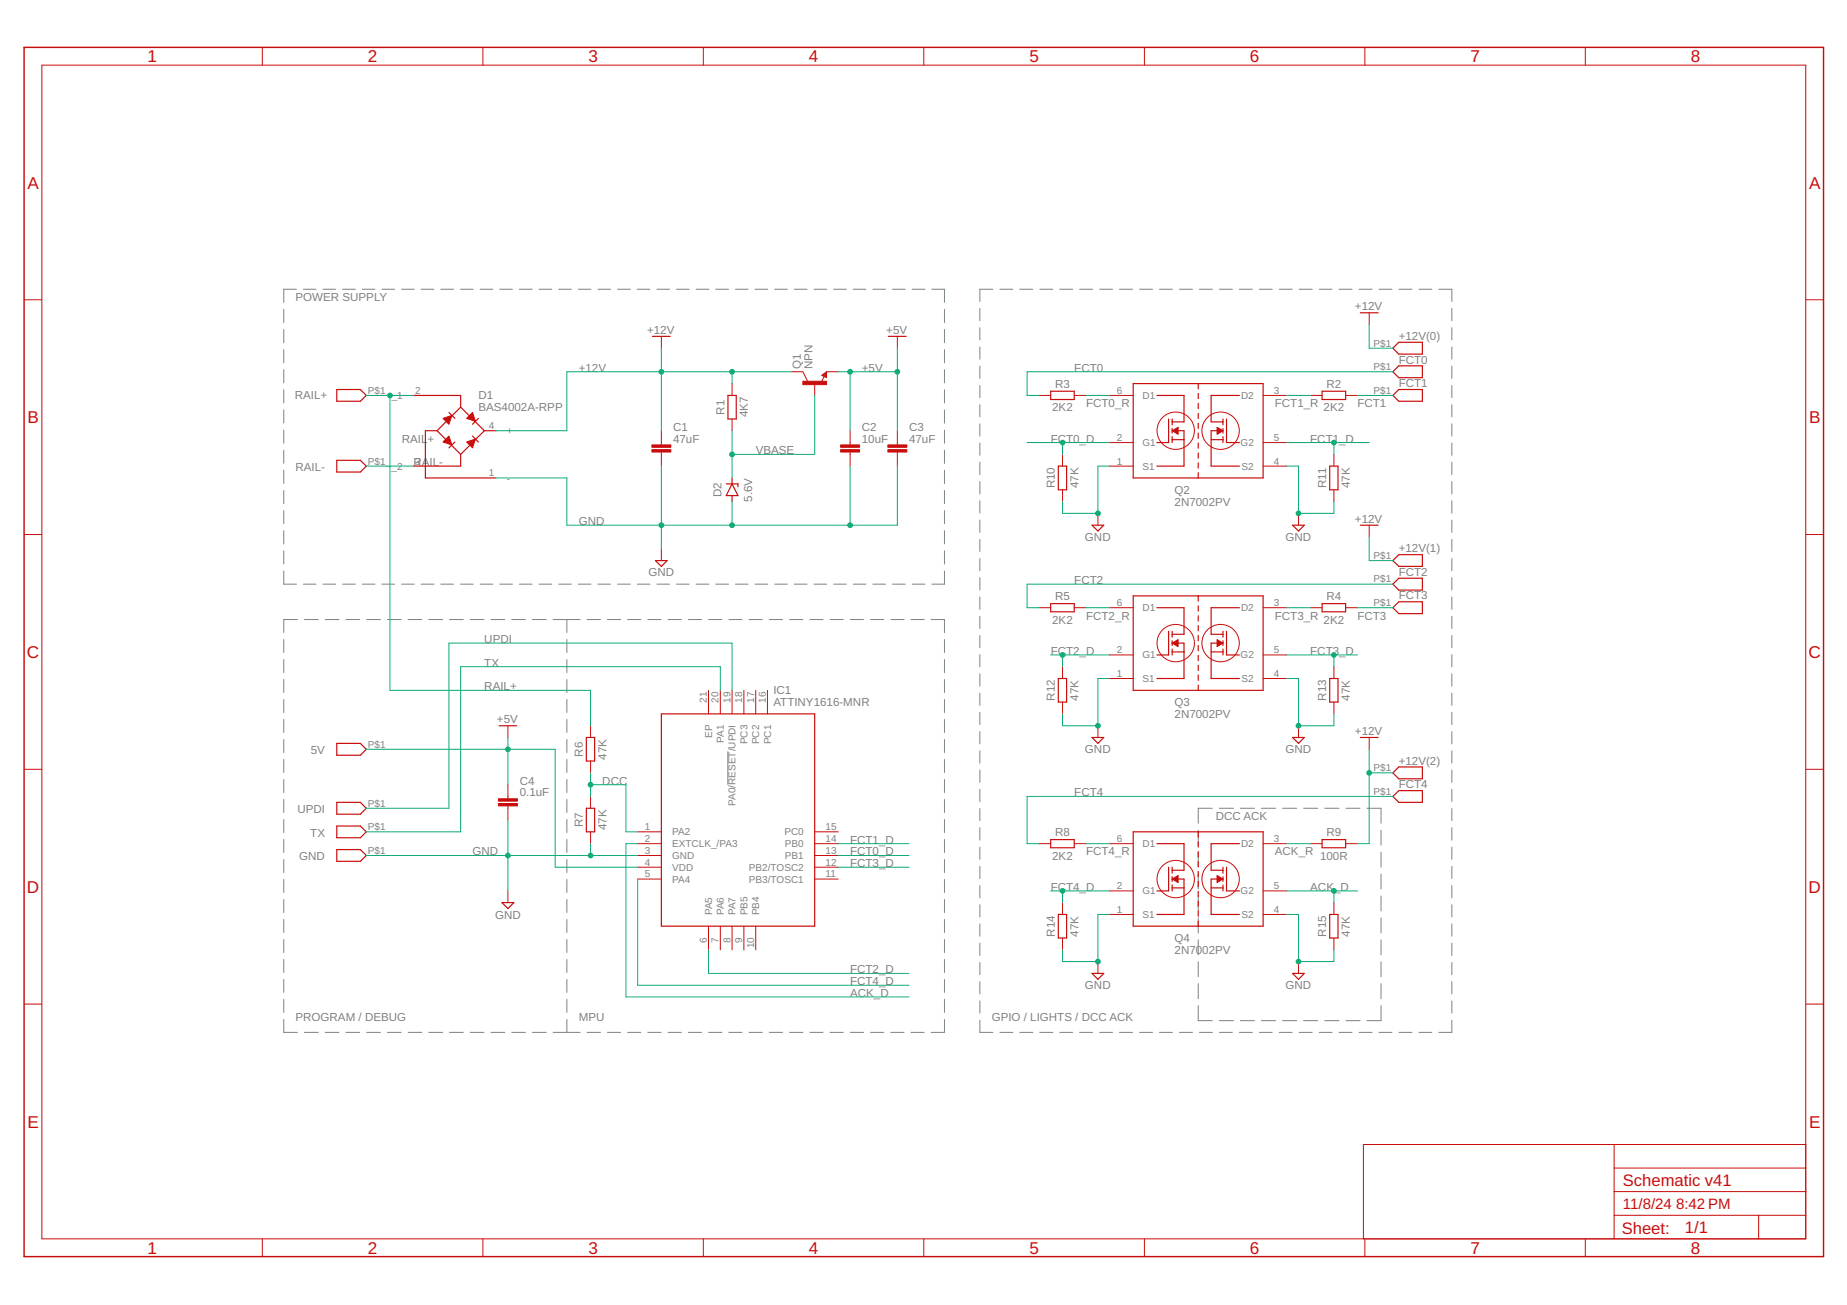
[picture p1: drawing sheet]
<svg xmlns="http://www.w3.org/2000/svg" width="297mm" height="210mm" viewBox="0 0 297 210" stroke-linecap="round" stroke-linejoin="round" font-family="sans-serif">
<g fill="none" stroke="#808080" stroke-width=".16">
<path d="M45.6 49.8v2.1M45.6 53v2.1M45.6 56.2v2.2M45.6 59.5v2.1M47.7 46.5h-2.1v2.1M48.8 46.5h2M51.9 46.5h2.1M55.1 46.5h2M58.3 46.5h2M61.4 46.5h2.1M64.6 46.5h2M67.7 46.5h2.1"/>
<path d="M70.9 46.5h2M74.1 46.5h2M77.2 46.5h2M80.4 46.5h2M83.5 46.5h2.1M86.7 46.5h2M89.9 46.5h2M93 46.5h2M96.2 46.5h2M99.3 46.5h2.1M102.5 46.5h2M105.6 46.5h2.1"/>
<path d="M108.8 46.5h2M112 46.5h2M115.1 46.5h2.1M118.3 46.5h2M121.4 46.5h2.1M124.6 46.5h2M127.7 46.5h2.1M130.9 46.5h2M134.1 46.5h2M137.2 46.5h2.1M140.4 46.5h2M143.5 46.5h2.1"/>
<path d="M146.7 46.5h2M149.9 46.5h2v2.1M151.9 49.8v2.1M151.9 53v2.1M151.9 56.2v2.2M151.9 59.5v2.1M157.6 49.6v2M157.6 52.7v2M157.6 55.8v2M157.6 58.9v2M159.7 46.5h-2.1v2M160.8 46.5h2.1"/>
<path d="M164 46.5h2.1M167.2 46.5h2.1M170.4 46.5h2.1M173.6 46.5h2.1M176.8 46.5h2.1M180 46.5h2.1M183.3 46.5h2.1M186.5 46.5h2.1M189.7 46.5h2.1M192.9 46.5h2.1M196.1 46.5h2.1M199.3 46.5h2.1"/>
<path d="M202.5 46.5h2.1M205.7 46.5h2.1M208.9 46.5h2.1M212.2 46.5h2M215.3 46.5h2.1M218.6 46.5h2.1M221.8 46.5h2.1M225 46.5h2.1M228.2 46.5h2.1M231.4 46.5h2.1v2M233.5 49.6v2M233.5 52.7v2"/>
<path d="M233.5 55.8v2M233.5 58.9v2M45.6 62.7v2.1M45.6 65.9v2.2M45.6 69.2v2.1M45.6 72.4v2.1M45.6 75.6v2.2M45.6 78.9v2.1M151.9 62.7v2.1M151.9 65.9v2.2M151.9 69.2v2.1M151.9 72.4v2.1"/>
<path d="M151.9 75.6v2.2M151.9 78.9v2.1M157.6 62v2M157.6 65.1v2M157.6 68.2v1.9M157.6 71.3v1.9M157.6 74.4v1.9M157.6 77.4v2M233.5 62v2M233.5 65.1v2M233.5 68.2v1.9M233.5 71.3v1.9"/>
<path d="M233.5 74.4v1.9M233.5 77.4v2M45.6 82.1v2.1M45.6 85.4v2.1M45.6 88.6v2.1M45.6 91.8v2.2h2.1M47.8 99.7h-2.2v2M48.8 94h2M49 99.7h2.2M51.9 94h2.1M52.3 99.7h2.2M55.1 94h2"/>
<path d="M55.6 99.7h2.2M58.3 94h2M59 99.7h2.2M61.4 94h2.1M62.3 99.7h2.2M64.6 94h2M65.6 99.7h2.2M67.7 94h2.1M69 99.7h2.2M70.9 94h2M72.3 99.7h2.2M74.1 94h2"/>
<path d="M75.6 99.7h2.2M77.2 94h2M79 99.7h2.2M80.4 94h2M82.3 99.7h2.2M83.5 94h2.1M85.6 99.7h2.2M86.7 94h2M89 99.7h4.3M89.9 94h2M91.2 99.7v2M93 94h2"/>
<path d="M94.4 99.7h2.2M96.2 94h2M97.7 99.7h2.1M99.3 94h2.1M100.9 99.7h2.2M102.5 94h2M104.2 99.7h2.1M105.6 94h2.1M107.4 99.7h2.2M108.8 94h2M110.7 99.7h2.1M112 94h2"/>
<path d="M114 99.7h2.1M115.1 94h2.1M117.2 99.7h2.1M118.3 94h2M120.5 99.7h2.1M121.4 94h2.1M123.7 99.7h2.2M124.6 94h2M127 99.7h2.1M127.7 94h2.1M130.2 99.7h2.2M130.9 94h2"/>
<path d="M133.5 99.7h2.1M134.1 94h2M136.7 99.7h2.2M137.2 94h2.1M140 99.7h2.1M140.4 94h2M143.3 99.7h2.1M143.5 94h2.1M146.5 99.7h2.1M146.7 94h2M149.8 99.7h2.1v2M151.9 82.1v2.1"/>
<path d="M151.9 85.4v2.1M151.9 88.6v2.1M151.9 91.8v2.2h-2M157.6 80.6v1.9M157.6 83.7v1.9M157.6 86.7v2M157.6 89.8v2M157.6 92.9v2M157.6 96v2M157.6 99.1v2M233.5 80.6v1.9M233.5 83.7v1.9"/>
<path d="M233.5 86.7v2M233.5 89.8v2M233.5 92.9v2M233.5 96v2M233.5 99.1v2M45.6 102.9v2.1M45.6 106.1v2.1M45.6 109.3v2.1M45.6 112.5v2.1M45.6 115.7v2.1M45.6 118.9v2.1M91.2 102.9v2.1"/>
<path d="M91.2 106.1v2.1M91.2 109.3v2.1M91.2 112.5v2.1M91.2 115.7v2.1M91.2 118.9v2.1M151.9 102.9v2.1M151.9 106.1v2.1M151.9 109.3v2.1M151.9 112.5v2.1M151.9 115.7v2.1M151.9 118.9v2.1M157.6 102.2v2"/>
<path d="M157.6 105.3v2M157.6 108.4v2M157.6 111.5v2M157.6 114.6v2M157.6 117.7v2M233.5 102.2v2M233.5 105.3v2M233.5 108.4v2M233.5 111.5v2M233.5 114.6v2M233.5 117.7v2M45.6 122.2v2"/>
<path d="M45.6 125.4v2.1M45.6 128.6v2.1M45.6 131.8v2.1M45.6 135v2.1M45.6 138.2v2.1M91.2 122.2v2M91.2 125.4v2.1M91.2 128.6v2.1M91.2 131.8v2.1M91.2 135v2.1M91.2 138.2v2.1M117.1 120.9v5.3"/>
<path d="M151.9 122.2v2M151.9 125.4v2.1M151.9 128.6v2.1M151.9 131.8v2.1M151.9 135v2.1M151.9 138.2v2.1M157.6 120.8v1.9M157.6 123.9v1.9M157.6 127v1.9M157.6 130v2M157.6 133.1v2M157.6 136.2v2"/>
<path d="M157.6 139.3v2M192.7 133.5v2.4M192.7 137.1v2.4M195 130h-2.3v2.4M196.1 130h2.3M199.5 130h2.2M202.9 130h2.2M206.3 130h2.2M209.7 130h2.2M213 130h2.3M216.5 130h2.2M219.8 130h2.3v2.4"/>
<path d="M222.1 133.5v2.4M222.1 137.1v2.4M233.5 120.8v1.9M233.5 123.9v1.9M233.5 127v1.9M233.5 130v2M233.5 133.1v2M233.5 136.2v2M233.5 139.3v2M45.6 141.5v2.1M45.6 144.7v2.1M45.6 147.9v2.1"/>
<path d="M45.6 151.1v2.1M45.6 154.3v2.1M45.6 157.5v2.1M91.2 141.5v2.1M91.2 144.7v2.1M91.2 147.9v2.1M91.2 151.1v2.1M91.2 154.3v2.1M91.2 157.5v2.1M151.9 141.5v2.1M151.9 144.7v2.1M151.9 147.9v2.1"/>
<path d="M151.9 151.1v2.1M151.9 154.3v2.1M151.9 157.5v2.1M157.6 142.4v2M157.6 145.5v2M157.6 148.6v2M157.6 151.7v2M157.6 154.8v2M157.6 157.9v2M192.7 140.6v2.4M192.7 144.1v2.4M192.7 147.6v2.5"/>
<path d="M192.7 151.2v2.4M192.7 154.7v2.4M192.7 158.2v2.4M222.1 140.6v2.4M222.1 144.1v2.4M222.1 147.6v2.5M222.1 151.2v2.4M222.1 154.7v2.4M222.1 158.2v2.4M233.5 142.4v2M233.5 145.5v2M233.5 148.6v2"/>
<path d="M233.5 151.7v2M233.5 154.8v2M233.5 157.9v2M45.6 160.7v2.1M45.6 164v2.1h2.2M49 166.1h2.2M52.3 166.1h2.2M55.6 166.1h2.2M59 166.1h2.2M62.3 166.1h2.2M65.6 166.1h2.2M69 166.1h2.2"/>
<path d="M72.3 166.1h2.2M75.6 166.1h2.2M79 166.1h2.2M82.3 166.1h2.2M85.6 166.1h2.2M89 166.1h4.3M91.2 160.7v2.1M91.2 164v2.1M94.4 166.1h2.2M97.7 166.1h2.1M100.9 166.1h2.2M104.2 166.1h2.1"/>
<path d="M107.4 166.1h2.2M110.7 166.1h2.1M114 166.1h2.1M117.2 166.1h2.1M120.5 166.1h2.1M123.7 166.1h2.2M127 166.1h2.1M130.2 166.1h2.2M133.5 166.1h2.1M136.7 166.1h2.2M140 166.1h2.1M143.3 166.1h2.1"/>
<path d="M146.5 166.1h2.1M151.9 160.7v2.1M151.9 164v2.1h-2.1M157.6 164.1v2h2.1M157.6 161v2M160.8 166.1h2.1M164 166.1h2.1M167.2 166.1h2.1M170.4 166.1h2.1M173.6 166.1h2.1M176.8 166.1h2.1M180 166.1h2.1"/>
<path d="M183.3 166.1h2.1M186.5 166.1h2.1M189.7 166.1h2.1M192.7 161.8v2.4h2.3M192.9 166.1h2.1M196.1 164.2h2.3M196.1 166.1h2.1M199.3 166.1h2.1M199.5 164.2h2.2M202.5 166.1h2.1M202.9 164.2h2.2M205.7 166.1h2.1"/>
<path d="M206.3 164.2h2.2M208.9 166.1h2.1M209.7 164.2h2.2M212.2 166.1h2M213 164.2h2.3M215.3 166.1h2.1M216.5 164.2h2.2M218.6 166.1h2.1M221.8 166.1h2.1M222.1 161.8v2.4h-2.3M225 166.1h2.1M228.2 166.1h2.1"/>
<path d="M233.5 164.1v2h-2.1M233.5 161v2"/>
</g>
<g fill="#c90d0c" stroke="#c90d0c" stroke-width=".16">
<path d="M71.2 67.3l1.5-.5-.5 1.4z"/>
<path d="M75 67.3l1-1 .5 1.5z"/>
<path d="M71.2 71.1l1-1 .5 1.5z"/>
<path d="M75 71.1l1.5-.5-.5 1.4z"/>
<path d="M188.5 69.3l1-.6v1.2z"/>
<path d="M195.7 68.7l1 .6-1 .6z"/>
<path d="M188.5 103.4l1-.5v1.1z"/>
<path d="M195.7 102.9l1 .5-1 .6z"/>
<path d="M188.5 141.4l1-.6v1.2z"/>
<path d="M195.7 140.8l1 .6-1 .6z"/>
</g>
<g fill="none" stroke="#c90d0c" stroke-width=".19">
<path d="M104.9 54.1h2.9M142.9 54.1h2.8M218.8 50.3h2.8M224 59.8l1-1h3.7v1.9h-3.7zM224 56l1-.9h3.7v1.9h-3.7zM54.2 62.7h3.8l.9 .9-.9 .9h-3.8zM54.2 74h3.8l.9 1-.9 .9h-3.8zM66.5 63.6h7.6v1.9M70.3 69.3h-1.9v7.6h11.4M70.3 69.3l3.8 3.8M72.2 66.4l1 .9M73.2 71.1l-1 .9"/>
<path d="M74.1 73.1v1.9h-7.6M74.1 65.5l-3.8 3.8M74.1 65.5l3.8 3.8M76 70.1l.9 1M76.9 67.3l-.9 .9M77.9 69.3l-3.8 3.8M77.9 69.3h1.9M116.8 77.8h1.9v.5M117.1 63.6h1.3v3.8h-1.3zM117.7 77.8l1 1.9h-1.9zM117.7 76.9v.9M117.7 79.7v1"/>
<path d="M132.5 60.4l.2-.1v.3l-.3-.2 .4-.4v.6M169 62.9h3.8v1.4h-3.8zM170.2 75h1.3v3.8h-1.3zM182.2 61.7h20.9v15.2h-20.9zM186.1 63.6h4.3v4.3h-1.9M187.9 67.4v3.8h-1.8M188.5 69.3h1.9v5.7h-4.3M188.5 67.4v.9M188.5 68.9v.8M188.5 70.2v1M188.5 70.7h1.9M192.7 61.7v.8"/>
<path d="M192.7 63.3v.8M192.7 64.9v.8M192.7 66.5v.8M192.7 68.1v.8M192.7 69.7v.8M192.7 71.2v.9M192.7 72.9v.8M192.7 74.4v.9M192.7 76v.9M196.7 70.7h-1.9v4.3h4.5M196.7 69.3h-1.9v1.3M196.7 67.4v.9"/>
<path d="M196.7 68.9v.8M196.7 70.2v1M197.3 67.4v3.8h2M199.3 63.6h-4.5v4.3h1.9M212.6 62.9h3.8v1.4h-3.8zM213.8 75h1.4v3.8h-1.4zM224 63.6l1-.9h3.7v1.8h-3.7zM105.4 90.2h1.9l-.9 .9zM169 97.1h3.8v1.3h-3.8zM175.6 84.5h1.9l-.9 .9zM182.2 95.8h20.9v15.2h-20.9zM186.1 97.7h4.3v4.3h-1.9"/>
<path d="M192.7 95.8v.9M192.7 97.5v.8M192.7 99v.9M199.3 97.7h-4.5v4.3h1.9M207.9 84.5h1.9l-1 .9zM212.6 97.1h3.8v1.3h-3.8zM218.8 84.5h2.8M224 90.2l1-1h3.7v1.9h-3.7zM224 94l1-1h3.7v1.9h-3.7zM224 97.7l1-.9h3.7v1.9h-3.7zM54.2 119.6h3.8l.9 .9-.9 1h-3.8zM80.3 116.7h2.8"/>
<path d="M94.3 118.6h1.3v3.8h-1.3zM106.4 114.8h24.6v34.2h-24.6zM170.2 109.1h1.3v3.8h-1.3zM175.6 118.6h1.9l-.9 1zM187.9 101.5v3.8h-1.8M188.5 101.5v1M188.5 103.1v.7M188.5 104.4v.9M188.5 103.4h1.9v5.7h-4.3M188.5 104.9h1.9M192.7 100.6v.9M192.7 102.2v.9"/>
<path d="M192.7 103.8v.9M192.7 105.4v.9M192.7 107v.8M192.7 108.6v.8M192.7 110.2v.8M196.7 101.5v1M196.7 103.1v.7M196.7 104.4v.9M196.7 103.4h-1.9v1.4M196.7 104.9h-1.9v4.2h4.5M197.3 101.5v3.8h2M207.9 118.6h1.9l-1 1z"/>
<path d="M213.8 109.1h1.4v3.8h-1.4zM218.8 118.6h2.8M54.2 129.1h3.8l.9 .9-.9 1h-3.8zM54.2 132.9h3.8l.9 .9-.9 .9h-3.8zM54.2 136.7h3.8l.9 .9-.9 .9h-3.8zM94.3 130h1.3v3.8h-1.3zM169 135h3.8v1.4h-3.8zM182.2 133.8h20.9v15.2h-20.9zM186.1 135.7h4.3v4.3h-1.9M187.9 139.5v3.8h-1.8M188.5 139.5v.9M192.7 133.8v.8"/>
<path d="M192.7 135.4v.8M192.7 137v.8M192.7 138.6v.8M196.7 139.5v.9M197.3 139.5v3.8h2M199.3 135.7h-4.5v4.3h1.9M212.6 135h3.8v1.4h-3.8zM224 128.1l1-.9h3.7v1.9h-3.7zM224 124.3l1-.9h3.7v1.9h-3.7zM80.7 145.2h1.9l-.9 .9zM170.2 147.1h1.3v3.8h-1.3zM175.6 156.6h1.9l-.9 .9z"/>
<path d="M188.5 141v.8M188.5 142.3v1M188.5 141.4h1.9v5.7h-4.3M188.5 142.8h1.9M192.7 140.2v.8M192.7 141.8v.8M192.7 143.4v.8M192.7 144.9v.9M192.7 146.5v.9M192.7 148.1v.9M196.7 141v.8M196.7 142.3v1"/>
<path d="M196.7 141.4h-1.9v1.3M196.7 142.8h-1.9v4.3h4.5M207.9 156.6h1.9l-1 .9zM213.8 147.1h1.4v3.8h-1.4z"/>
</g>
<g fill="none" stroke="#c90d0c" stroke-width=".16">
<path d="M6.7 10.5h283.7v188.8h-283.7zM42.2 7.6v2.9M77.7 7.6v2.9M113.1 7.6v2.9M148.6 7.6v2.9M184 7.6v2.9M219.5 7.6v2.9M255 7.6v2.9M3.9 48.2h2.8M106.4 54.1v1.9M127.2 59.8h1.9l.8 1.5M132.9 59.8h1.9"/>
<path d="M144.3 54.1v1.9M220.2 50.3v1.9M290.4 48.2h2.9M106.4 69.3v2.3M106.4 72.7v2.3M117.7 61.7v1.9M117.7 67.4v1.9M131 61.7v1.9M132.2 60.4l.7-.6v.9zM132.5 60.6l-.4 .9M136.7 69.3v2.3M136.7 72.7v2.3"/>
<path d="M144.3 69.3v2.3M144.3 72.7v2.3M167.1 63.6h1.9M170.9 73.1v1.9M170.9 78.8v1.9M172.8 63.6h1.9M178.5 63.6h3.7M178.5 75h3.7M178.5 71.2h3.7M203.1 63.6h3.8M203.1 75h3.8M203.1 71.2h3.8"/>
<path d="M210.7 63.6h1.9M214.5 73.1v1.9M214.5 78.8v1.9M216.4 63.6h1.9M3.9 86h2.8M106.4 88.3v1.9M167.1 97.7h1.9M172.8 97.7h1.9M176.6 82.6v1.9M178.5 97.7h3.7M203.1 97.7h3.8M208.8 82.6v1.9"/>
<path d="M210.7 97.7h1.9M216.4 97.7h1.9M220.2 84.5v1.9M290.4 86h2.9M81.7 116.7v1.9M95 116.7v1.9M113.9 111v3.8M115.8 111v3.8M117.7 111v3.8M119.6 111v3.8M121.5 111v3.8M123.4 111v3.8"/>
<path d="M170.9 107.2v1.9M170.9 112.9v1.9M176.6 116.7v1.9M178.5 109.1h3.7M178.5 105.3h3.7M203.1 109.1h3.8M203.1 105.3h3.8M208.8 116.7v1.9M214.5 107.2v1.9M214.5 112.9v1.9M220.2 118.6v1.9M3.9 123.7h2.8"/>
<path d="M81.7 126.2v2.3M81.7 129.6v2.3M95 122.4v1.9M95 128.1v1.9M95 133.8v1.9M102.6 133.8h3.8M102.6 135.7h3.8M102.6 137.6h3.8M102.6 139.5h3.8M131 133.8h3.8M131 135.7h3.8M131 137.6h3.8"/>
<path d="M131 139.5h3.8M167.1 135.7h1.9M172.8 135.7h1.9M178.5 135.7h3.7M203.1 135.7h3.8M210.7 135.7h1.9M216.4 135.7h1.9M290.4 123.7h2.9M81.7 143.3v1.9M102.6 141.4h3.8M113.9 149v3.8M115.8 149v3.8"/>
<path d="M117.7 149v3.8M119.6 149v3.8M121.5 149v3.8M131 141.4h3.8M170.9 145.2v1.9M170.9 150.9v1.9M176.6 154.7v1.9M178.5 147.1h3.7M178.5 143.3h3.7M203.1 147.1h3.8M203.1 143.3h3.8M208.8 154.7v1.9"/>
<path d="M214.5 145.2v1.9M214.5 150.9v1.9M3.9 161.5h2.8M290.4 161.5h2.9M42.2 199.3v2.8M77.7 199.3v2.8M113.1 199.3v2.8M148.6 199.3v2.8M184 199.3v2.8M219.5 199.3v2.8M255 199.3v2.8M259.6 195.5h30.8"/>
<path d="M259.6 184.1v15.2M259.6 191.7h30.8M259.6 187.9h30.8M282.8 195.5v3.8M290.4 184.1h-71.1v15.2"/>
<circle cx="189.1" cy="69.3" r="3"/>
<circle cx="196.3" cy="69.3" r="3"/>
<circle cx="189.1" cy="103.4" r="3"/>
<circle cx="196.3" cy="103.4" r="3"/>
<circle cx="189.1" cy="141.4" r="3"/>
<circle cx="196.3" cy="141.4" r="3"/>
</g>
<path d="M3.9 7.6h289.4v194.5h-289.4z" fill="none" stroke="#c90d0c" stroke-width=".23"/>
<g fill="#c90d0c" stroke="#c90d0c" stroke-width=".16">
<path d="M129.1 61.3h3.8v.6h-3.8z"/>
<path d="M135.2 72.3h3v.4h-3z"/>
<path d="M135.2 71.6h3v.3h-3z"/>
<path d="M104.8 72.3h3.1v.4h-3.1z"/>
<path d="M104.8 71.6h3.1v.3h-3.1z"/>
<path d="M142.8 72.3h3v.4h-3z"/>
<path d="M142.8 71.6h3v.3h-3z"/>
<path d="M80.2 129.2h3v.4h-3z"/>
<path d="M80.2 128.5h3v.4h-3z"/>
</g>
<g fill="none" stroke="#0dab76" stroke-width=".16">
<path d="M106.4 56v13.3M117.7 59.8v1.9M127.2 59.8h-36v9.5h-11.4M134.8 59.8h9.5M136.7 59.8v9.5M144.3 56v13.3M220.2 52.2v3.8h3.8M224 59.8h-58.8v3.8h1.9M58.9 63.6h7.6M58.9 75h7.6M62.7 63.6v47.4h32.3v5.7M106.4 75v13.3"/>
<path d="M117.7 69.3v7.6M131 63.6v9.5h-13.3M136.7 75v9.5M144.3 75v9.5h-53.1v-7.6h-11.4M165.2 71.2h13.3M170.9 71.2v1.9M174.7 63.6h3.8M178.5 75h-1.9v7.6h-5.7v-1.9M206.9 63.6h3.8M206.9 75h1.9v7.6h5.7v-1.9M206.9 71.2h13.3M214.5 71.2v1.9"/>
<path d="M218.3 63.6h5.7M117.7 80.7v3.8M174.7 97.7h3.8M206.9 97.7h3.8M218.3 97.7h5.7M220.2 86.4v3.8h3.8M224 94h-58.8v3.7h1.9M81.7 118.6v7.6M115.8 111v-3.8h-41.7v26.6h-15.2M117.7 111v-7.6h-45.5v26.6h-13.3M169 105.3h9.5M170.9 105.3v1.9"/>
<path d="M178.5 109.1h-1.9v7.6h-5.7v-1.9M206.9 109.1h1.9v7.6h5.7v-1.9M206.9 105.3h11.4M214.5 105.3v1.9M58.9 137.6h43.7M58.9 120.5h30.4v19h13.3M81.7 131.9v11.4M95 124.3v3.8M95 135.7v1.9M95 126.2h5.7v7.6h1.9M102.6 135.7h-1.9v24.7h45.5M134.8 137.6h11.4"/>
<path d="M134.8 135.7h11.4M134.8 139.5h11.4M174.7 135.7h3.8M206.9 135.7h3.8M220.2 120.5v15.2h-1.9M220.2 124.3h3.8M224 128.1h-58.8v7.6h1.9M102.6 141.4v17.1h43.6M113.9 152.8v3.8h32.3M169 143.3h9.5M170.9 143.3v1.9M178.5 147.1h-1.9v7.6h-5.7v-1.9"/>
<path d="M206.9 147.1h1.9v7.6h5.7v-1.9M206.9 143.3h11.4M214.5 143.3v1.9"/>
</g>
<g fill="#0dab76" stroke="#0dab76" stroke-width=".16">
<circle cx="62.7" cy="63.6" r=".38"/>
<circle cx="106.4" cy="84.5" r=".38"/>
<circle cx="117.7" cy="84.5" r=".38"/>
<circle cx="136.7" cy="84.5" r=".38"/>
<circle cx="95" cy="137.6" r=".38"/>
<circle cx="81.7" cy="137.6" r=".38"/>
<circle cx="176.6" cy="82.6" r=".38"/>
<circle cx="176.6" cy="116.7" r=".38"/>
<circle cx="208.8" cy="116.7" r=".38"/>
<circle cx="176.6" cy="154.7" r=".38"/>
<circle cx="208.8" cy="154.7" r=".38"/>
<circle cx="208.8" cy="82.6" r=".38"/>
<circle cx="117.7" cy="59.8" r=".38"/>
<circle cx="106.4" cy="59.8" r=".38"/>
<circle cx="220.2" cy="124.3" r=".38"/>
<circle cx="136.7" cy="59.8" r=".38"/>
<circle cx="144.3" cy="59.8" r=".38"/>
<circle cx="81.7" cy="120.5" r=".38"/>
<circle cx="117.7" cy="73.1" r=".38"/>
<circle cx="170.9" cy="71.2" r=".38"/>
<circle cx="214.5" cy="71.2" r=".38"/>
<circle cx="170.9" cy="105.3" r=".38"/>
<circle cx="214.5" cy="105.3" r=".38"/>
<circle cx="95" cy="126.2" r=".38"/>
<circle cx="170.9" cy="143.3" r=".38"/>
<circle cx="214.5" cy="143.3" r=".38"/>
</g>
<g font-size="2.8" fill="#c90d0c">
<text x="23.7" y="10">1</text>
<text x="59.2" y="10">2</text>
<text x="94.6" y="10">3</text>
<text x="130.1" y="10">4</text>
<text x="165.5" y="10">5</text>
<text x="201" y="10">6</text>
<text x="236.5" y="10">7</text>
<text x="271.9" y="10">8</text>
<text x="4.4" y="30.3">A</text>
<text x="290.9" y="30.3">A</text>
<text x="4.4" y="68.1">B</text>
<text x="290.9" y="68.1">B</text>
<text x="4.3" y="105.8">C</text>
<text x="290.8" y="105.8">C</text>
<text x="4.3" y="143.6">D</text>
<text x="290.8" y="143.6">D</text>
<text x="4.4" y="181.4">E</text>
<text x="290.9" y="181.4">E</text>
<text x="23.7" y="201.7">1</text>
<text x="59.2" y="201.7">2</text>
<text x="94.6" y="201.7">3</text>
<text x="130.1" y="201.7">4</text>
<text x="165.5" y="201.7">5</text>
<text x="201" y="201.7">6</text>
<text x="236.5" y="201.7">7</text>
<text x="271.9" y="201.7">8</text>
</g>
<g font-size="2.7" fill="#c90d0c">
<text x="261" y="190.7">Schematic v41</text>
<text x="260.8" y="198.4">Sheet:</text>
<text x="271" y="198.3">1/1</text>
</g>
<g font-size="2.4" fill="#c90d0c">
<text x="261" y="194.5">11/8/24</text>
<text x="269.5" y="194.5">8:42 PM</text>
</g>
<g font-size="1.9" fill="#808080">
<text x="47.5" y="48.4">POWER SUPPLY</text>
<text x="104.1" y="53.7">+12V</text>
<text x="142.5" y="53.7">+5V</text>
<text x="217.9" y="49.9">+12V</text>
<text x="93.1" y="59.8">+12V</text>
<text x="128.8" y="59.4" transform="rotate(-90 128.8 59.4)">Q1</text>
<text x="130.7" y="59.4" transform="rotate(-90 130.7 59.4)">NPN</text>
<text x="138.6" y="59.8">+5V</text>
<text x="172.8" y="59.8">FCT0</text>
<text x="225" y="58.5">FCT0</text>
<text x="225" y="54.7">+12V(0)</text>
<text x="47.4" y="64.2">RAIL+</text>
<text x="76.9" y="64.3">D1</text>
<text x="169.7" y="62.4">R3</text>
<text x="174.7" y="65.5">FCT0_R</text>
<text x="205" y="65.5">FCT1_R</text>
<text x="213.3" y="62.4">R2</text>
<text x="218.3" y="65.5">FCT1</text>
<text x="225" y="62.3">FCT1</text>
<text x="64.6" y="71.2">RAIL</text>
<text x="68.7" y="71.2">+</text>
<text x="76.9" y="66.1">BAS4002A-RPP</text>
<text x="108.3" y="71.2">47uF</text>
<text x="108.3" y="69.3">C1</text>
<text x="116.5" y="66.7" transform="rotate(-90 116.5 66.7)">R1</text>
<text x="120.3" y="67.1" transform="rotate(-90 120.3 67.1)">4K7</text>
<text x="138.6" y="71.2">10uF</text>
<text x="138.6" y="69.3">C2</text>
<text x="146.2" y="71.2">47uF</text>
<text x="146.2" y="69.3">C3</text>
<text x="169" y="71.2">FCT0_D</text>
<text x="169.2" y="66.1">2K2</text>
<text x="210.7" y="71.2">FCT1_D</text>
<text x="212.9" y="66.1">2K2</text>
<text x="47.5" y="75.7">RAIL-</text>
<text x="66.5" y="75">RAIL-</text>
<text x="121.5" y="73.1">VBASE</text>
<text x="116" y="80" transform="rotate(-90 116 80)">D2</text>
<text x="121" y="80.7" transform="rotate(-90 121 80.7)">5.6V</text>
<text x="169.6" y="78.6" transform="rotate(-90 169.6 78.6)">R10</text>
<text x="173.4" y="78.5" transform="rotate(-90 173.4 78.5)">47K</text>
<text x="188.9" y="81.3">2N7002PV</text>
<text x="188.9" y="79.4">Q2</text>
<text x="213.3" y="78.5" transform="rotate(-90 213.3 78.5)">R11</text>
<text x="217.1" y="78.5" transform="rotate(-90 217.1 78.5)">47K</text>
<text x="93.1" y="84.5">GND</text>
<text x="174.5" y="87">GND</text>
<text x="206.7" y="87">GND</text>
<text x="217.9" y="84.1">+12V</text>
<text x="225" y="88.8">+12V(1)</text>
<text x="104.3" y="92.7">GND</text>
<text x="172.8" y="94">FCT2</text>
<text x="225" y="92.6">FCT2</text>
<text x="169.2" y="100.3">2K2</text>
<text x="169.7" y="96.5">R5</text>
<text x="174.7" y="99.6">FCT2_R</text>
<text x="205" y="99.6">FCT3_R</text>
<text x="212.9" y="100.3">2K2</text>
<text x="213.3" y="96.5">R4</text>
<text x="218.3" y="99.6">FCT3</text>
<text x="225" y="96.4">FCT3</text>
<text x="77.9" y="103.4">UPDI</text>
<text x="77.9" y="107.2">TX</text>
<text x="169" y="105.3">FCT2_D</text>
<text x="210.7" y="105.3">FCT3_D</text>
<text x="77.9" y="111">RAIL+</text>
<text x="124.4" y="113.6">ATTINY1616-MNR</text>
<text x="124.4" y="111.7">IC1</text>
<text x="169.6" y="112.7" transform="rotate(-90 169.6 112.7)">R12</text>
<text x="173.4" y="112.7" transform="rotate(-90 173.4 112.7)">47K</text>
<text x="188.9" y="113.6">Q3</text>
<text x="213.3" y="112.7" transform="rotate(-90 213.3 112.7)">R13</text>
<text x="217.1" y="112.7" transform="rotate(-90 217.1 112.7)">47K</text>
<text x="79.9" y="116.3">+5V</text>
<text x="188.9" y="115.5">2N7002PV</text>
<text x="217.9" y="118.2">+12V</text>
<text x="50" y="121.3">5V</text>
<text x="93.7" y="121.7" transform="rotate(-90 93.7 121.7)">R6</text>
<text x="97.5" y="122.2" transform="rotate(-90 97.5 122.2)">47K</text>
<text x="174.5" y="121.2">GND</text>
<text x="206.7" y="121.2">GND</text>
<text x="225" y="123">+12V(2)</text>
<text x="47.8" y="130.8">UPDI</text>
<text x="83.6" y="128.1">0.1uF</text>
<text x="83.6" y="126.2">C4</text>
<text x="96.9" y="126.2">DCC</text>
<text x="172.8" y="128.1">FCT4</text>
<text x="195.5" y="131.9">DCC ACK</text>
<text x="225" y="126.8">FCT4</text>
<text x="49.9" y="134.6">TX</text>
<text x="76" y="137.6">GND</text>
<text x="93.7" y="133.1" transform="rotate(-90 93.7 133.1)">R7</text>
<text x="97.5" y="133.6" transform="rotate(-90 97.5 133.6)">47K</text>
<text x="136.7" y="137.6">FCT0_D</text>
<text x="136.7" y="135.7">FCT1_D</text>
<text x="169.7" y="134.5">R8</text>
<text x="174.7" y="137.6">FCT4_R</text>
<text x="205" y="137.6">ACK_R</text>
<text x="213.3" y="134.5">R9</text>
<text x="48.1" y="138.4">GND</text>
<text x="136.7" y="139.5">FCT3_D</text>
<text x="169" y="143.3">FCT4_D</text>
<text x="169.2" y="138.3">2K2</text>
<text x="210.7" y="143.3">ACK_D</text>
<text x="212.3" y="138.3">100R</text>
<text x="79.6" y="147.7">GND</text>
<text x="169.6" y="150.7" transform="rotate(-90 169.6 150.7)">R14</text>
<text x="173.4" y="150.6" transform="rotate(-90 173.4 150.6)">47K</text>
<text x="188.9" y="153.4">2N7002PV</text>
<text x="188.9" y="151.5">Q4</text>
<text x="213.3" y="150.7" transform="rotate(-90 213.3 150.7)">R15</text>
<text x="217.1" y="150.6" transform="rotate(-90 217.1 150.6)">47K</text>
<text x="136.7" y="156.6">FCT2_D</text>
<text x="136.7" y="158.5">FCT4_D</text>
<text x="136.7" y="160.4">ACK_D</text>
<text x="174.5" y="159.1">GND</text>
<text x="206.7" y="159.1">GND</text>
<text x="47.5" y="164.2">PROGRAM / DEBUG</text>
<text x="93.1" y="164.2">MPU</text>
<text x="159.5" y="164.2">GPIO / LIGHTS / DCC ACK</text>
</g>
<g font-size="1.6" fill="#808080">
<text x="220.9" y="59.5">P$1</text>
<text x="220.9" y="55.7">P$1</text>
<text x="59.2" y="63.3">P$1</text>
<text x="62.1" y="64.2">~</text>
<text x="63" y="64.2">_1</text>
<text x="66.8" y="63.3">2</text>
<text x="179.6" y="63.3">6</text>
<text x="183.7" y="64.2">D1</text>
<text x="199.6" y="64.2">D2</text>
<text x="204.9" y="63.3">3</text>
<text x="220.9" y="63.3">P$1</text>
<text x="78.6" y="69">4</text>
<text x="81.5" y="69.9">+</text>
<text x="179.6" y="70.9">2</text>
<text x="183.7" y="71.8">G1</text>
<text x="199.5" y="71.8">G2</text>
<text x="204.9" y="70.9">5</text>
<text x="59.2" y="74.7">P$1</text>
<text x="62" y="75.6">~</text>
<text x="63" y="75.6">_2</text>
<text x="66.8" y="74.7">3</text>
<text x="78.6" y="76.6">1</text>
<text x="81.5" y="77.4">-</text>
<text x="179.6" y="74.7">1</text>
<text x="183.7" y="75.5">S1</text>
<text x="199.7" y="75.6">S2</text>
<text x="204.9" y="74.7">4</text>
<text x="220.9" y="89.9">P$1</text>
<text x="220.9" y="93.7">P$1</text>
<text x="179.6" y="97.5">6</text>
<text x="183.7" y="98.3">D1</text>
<text x="199.6" y="98.3">D2</text>
<text x="204.9" y="97.5">3</text>
<text x="220.9" y="97.5">P$1</text>
<text x="179.6" y="105.1">2</text>
<text x="183.7" y="105.9">G1</text>
<text x="199.5" y="105.9">G2</text>
<text x="204.9" y="105.1">5</text>
<text x="113.7" y="113.1" transform="rotate(-90 113.7 113.1)">21</text>
<text x="115.6" y="113.1" transform="rotate(-90 115.6 113.1)">20</text>
<text x="117.5" y="113.1" transform="rotate(-90 117.5 113.1)">19</text>
<text x="119.4" y="113.1" transform="rotate(-90 119.4 113.1)">18</text>
<text x="121.3" y="113.1" transform="rotate(-90 121.3 113.1)">17</text>
<text x="123.2" y="113.1" transform="rotate(-90 123.2 113.1)">16</text>
<text x="179.6" y="108.9">1</text>
<text x="183.7" y="109.7">S1</text>
<text x="199.7" y="109.7">S2</text>
<text x="204.9" y="108.9">4</text>
<text x="114.5" y="118.7" transform="rotate(-90 114.5 118.7)">EP</text>
<text x="116.4" y="119.5" transform="rotate(-90 116.4 119.5)">PA1</text>
<text x="120.2" y="119.7" transform="rotate(-90 120.2 119.7)">PC3</text>
<text x="122.1" y="119.7" transform="rotate(-90 122.1 119.7)">PC2</text>
<text x="124" y="119.7" transform="rotate(-90 124 119.7)">PC1</text>
<text x="59.2" y="120.3">P$1</text>
<text x="220.9" y="124">P$1</text>
<text x="59.2" y="129.7">P$1</text>
<text x="118.3" y="129.6" transform="rotate(-90 118.3 129.6)">PA0/RESET/UPDI</text>
<text x="220.9" y="127.8">P$1</text>
<text x="59.2" y="137.3">P$1</text>
<text x="59.2" y="133.5">P$1</text>
<text x="103.7" y="133.5">1</text>
<text x="103.7" y="135.4">2</text>
<text x="103.7" y="137.3">3</text>
<text x="108.1" y="134.4">PA2</text>
<text x="108.1" y="136.3">EXTCLK_/PA3</text>
<text x="126.1" y="134.4">PC0</text>
<text x="126.2" y="136.3">PB0</text>
<text x="132.8" y="133.5">15</text>
<text x="132.8" y="135.4">14</text>
<text x="132.8" y="137.3">13</text>
<text x="179.6" y="135.4">6</text>
<text x="183.7" y="136.3">D1</text>
<text x="199.6" y="136.3">D2</text>
<text x="204.9" y="135.4">3</text>
<text x="103.7" y="139.2">4</text>
<text x="103.7" y="141.1">5</text>
<text x="108.1" y="138.2">GND</text>
<text x="108.1" y="140.1">VDD</text>
<text x="108.1" y="142">PA4</text>
<text x="120.4" y="140.1">PB2/TOSC2</text>
<text x="120.4" y="142">PB3/TOSC1</text>
<text x="126.2" y="138.2">PB1</text>
<text x="132.8" y="139.2">12</text>
<text x="132.8" y="141.1">11</text>
<text x="179.6" y="143">2</text>
<text x="183.7" y="143.9">G1</text>
<text x="199.5" y="143.9">G2</text>
<text x="204.9" y="143">5</text>
<text x="114.5" y="147.2" transform="rotate(-90 114.5 147.2)">PA5</text>
<text x="116.4" y="147.2" transform="rotate(-90 116.4 147.2)">PA6</text>
<text x="118.3" y="147.2" transform="rotate(-90 118.3 147.2)">PA7</text>
<text x="120.2" y="147.2" transform="rotate(-90 120.2 147.2)">PB5</text>
<text x="122.1" y="147.2" transform="rotate(-90 122.1 147.2)">PB4</text>
<text x="179.6" y="146.8">1</text>
<text x="183.7" y="147.7">S1</text>
<text x="199.7" y="147.7">S2</text>
<text x="204.9" y="146.8">4</text>
<text x="113.7" y="151.6" transform="rotate(-90 113.7 151.6)">6</text>
<text x="115.6" y="151.6" transform="rotate(-90 115.6 151.6)">7</text>
<text x="117.5" y="151.6" transform="rotate(-90 117.5 151.6)">8</text>
<text x="119.4" y="151.6" transform="rotate(-90 119.4 151.6)">9</text>
<text x="121.3" y="152.5" transform="rotate(-90 121.3 152.5)">10</text>
</g>
</svg>
